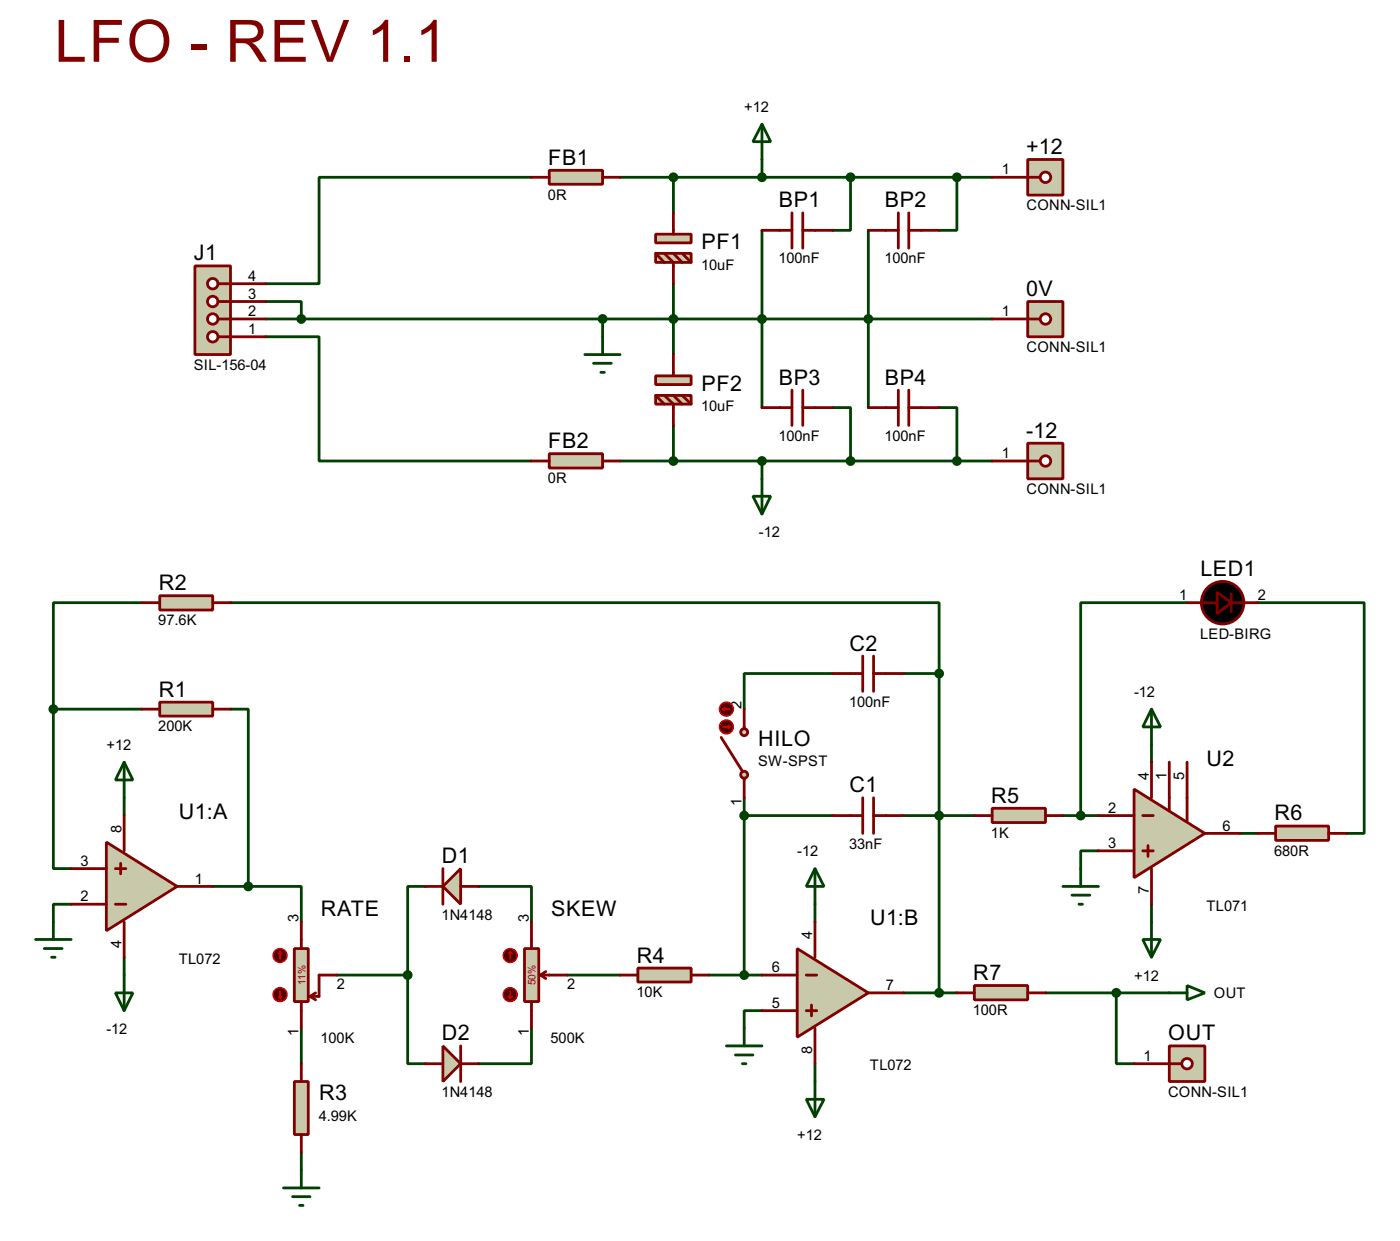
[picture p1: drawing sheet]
<svg xmlns="http://www.w3.org/2000/svg" width="201mm" height="178mm" viewBox="0 0 201 178" stroke-linecap="round" stroke-linejoin="round" font-family="sans-serif">
<g fill="none" stroke="#004000" stroke-width=".4">
<path d="M76.2 25.4h-30.4v15.3h-7.7M88.9 25.4h53.4M96.6 25.4v5.1M109.3 22.9v2.5M109.3 33v25.4M122 25.4v7.6h-2.6M124.5 33v25.4M137.2 25.4v7.6h-2.5M38.1 48.3h7.7v17.8h30.4M38.1 43.2h5.1v2.5M38.1 45.7h104.2M86.4 45.7v2.6"/>
<path d="M96.6 40.7v10.1M119.4 58.4h2.6v7.7M134.7 58.4h2.5v7.7M88.9 66.1h53.4M96.6 61v5.1M109.3 66.1v2.5M20.4 86.4h-12.7v15.2M33.1 86.4h101.6v10.1M119.4 96.5h-12.7v5.1M129.6 96.5h5.1M134.7 96.5v45.8M170.2 86.4h-15.2v30.5"/>
<path d="M180.4 86.4h15.2v33h-2.5M7.7 101.6v22.9h2.5M7.7 101.6h12.7M17.8 114.3v2.6M33.1 101.6h2.5v25.4M106.7 116.9h12.7M106.7 114.3v25.4M129.6 116.9h10.1M152.4 116.9h5.1M165.1 106.7v2.5M177.8 119.4h2.6M10.2 129.6h-2.5v2.5"/>
<path d="M17.8 137.2v2.5M30.5 127h5.1M35.6 127h7.6v5.1M48.3 139.7h10.2M58.5 139.7v12.7h2.5M61 127h-2.5v12.7M68.6 127h7.6v5.1M81.3 139.7h7.6M101.6 139.7h7.7M116.9 129.6v2.5M157.5 121.9h-2.5v2.6M165.1 129.6v2.5"/>
<path d="M43.2 147.3v5.1M76.2 147.3v5.1h-7.6M109.3 144.8h-2.6v2.5M116.9 152.4v2.6M129.6 142.3h7.6M149.9 142.3h17.8M160.1 142.3v10.1h2.5M43.2 165.1v2.6"/>
</g>
<path d="M15.3 120.7l10.1 6.3-10.1 6.4z" fill="#c8c8aa" stroke="#800000" stroke-width=".4"/>
<path d="M17.8 116.9v5M10.2 129.6h5.1M10.2 124.5h5.1M16.6 129.6h1.5M16.6 124.5h1.5M17.3 123.7v1.5M17.8 132.1v5.1M25.4 127h5.1" fill="none" stroke="#800000" stroke-width=".4"/>
<path d="M114.3 135.9l10.2 6.4-10.2 6.3z" fill="#c8c8aa" stroke="#800000" stroke-width=".4"/>
<path d="M109.3 139.7h5M115.6 139.7h1.5M116.9 132.1v5.1M109.3 144.8h5M115.6 144.8h1.5M116.4 144v1.6M116.9 147.3v5.1M124.5 142.3h5.1" fill="none" stroke="#800000" stroke-width=".4"/>
<g fill="none" stroke="#004000" stroke-width=".4">
<path d="M17.8 109.2l1.3 2.6h-2.5zM17.8 109.2v5.1M5.1 134.6h5.1M6.4 135.9h2.5M7.4 137.2h.5M7.7 132.1v2.5M17.8 139.7v5.1M116.9 124.5l1.3 2.5h-2.6zM116.9 124.5v5.1M16.6 142.3h2.5l-1.3 2.5zM104.2 149.9h5.1M105.5 151.2h2.5"/>
<path d="M106.5 152.4h.5M106.7 147.3v2.6M115.6 157.5h2.6l-1.3 2.5zM116.9 155v5"/>
</g>
<path d="M22.9 100.6h7.6v2h-7.6z" fill="#c8c8aa" stroke="#800000" stroke-width=".4"/>
<path d="M20.4 101.6h2.5M30.5 101.6h2.6" fill="none" stroke="#800000" stroke-width=".4"/>
<path d="M22.9 85.4h7.6v2h-7.6z" fill="#c8c8aa" stroke="#800000" stroke-width=".4"/>
<path d="M20.4 86.4h2.5M30.5 86.4h2.6M119.4 116.9h4.3M123.7 114.3v5.1M125.3 114.3v5.1M125.3 116.9h4.3" fill="none" stroke="#800000" stroke-width=".4"/>
<g fill="#004000" stroke="#004000" stroke-width=".4">
<circle cx="7.6" cy="101.6" r=".5"/>
<circle cx="134.6" cy="116.9" r=".5"/>
</g>
<path d="M42.2 135.9h2v7.6h-2z" fill="#c8c8aa" stroke="#800000" stroke-width=".4"/>
<path d="M43.2 132.1v3.8M48.3 139.7h-2.5v3.1h-1.3M43.2 143.5v3.8M44.5 142.8l.8 .5M45.3 142.3l-.8 .5" fill="none" stroke="#800000" stroke-width=".4"/>
<circle cx="40.1" cy="136.9" r="1" fill="#400000" stroke="#f00" stroke-width=".2"/>
<path d="M40.2 136.4l-.3 .3M40.2 136.4l.2 .3M40.2 136.4v1" fill="none" stroke="#f00" stroke-width=".2"/>
<circle cx="40.1" cy="142.5" r="1" fill="#400000" stroke="#f00" stroke-width=".2"/>
<path d="M39.9 142.8l.3 .2M40.2 142v1M40.4 142.8l-.2 .2" fill="none" stroke="#f00" stroke-width=".2"/>
<circle cx="35.6" cy="127" r=".5" fill="#004000" stroke="#004000" stroke-width=".4"/>
<path d="M42.2 155h2v7.6h-2z" fill="#c8c8aa" stroke="#800000" stroke-width=".4"/>
<path d="M43.2 152.4v2.6M43.2 162.6v2.5" fill="none" stroke="#800000" stroke-width=".4"/>
<path d="M40.7 170.2h5.1M42 171.5h2.5M43 172.7h.5M43.2 167.7v2.5" fill="none" stroke="#004000" stroke-width=".4"/>
<path d="M63.5 127l2.6-2.5v5.1z" fill="#c8c8aa" stroke="#800000" stroke-width=".4"/>
<path d="M61 127h2.5M63.5 124.5v5.1M66.1 127h2.5" fill="none" stroke="#800000" stroke-width=".4"/>
<path d="M63.5 149.9l2.6 2.5-2.6 2.6z" fill="#c8c8aa" stroke="#800000" stroke-width=".4"/>
<path d="M61 152.4h2.5M66.1 149.9v5.1M66.1 152.4h2.5" fill="none" stroke="#800000" stroke-width=".4"/>
<circle cx="58.4" cy="139.7" r=".5" fill="#004000" stroke="#004000" stroke-width=".4"/>
<path d="M75.2 135.9h2.1v7.6h-2.1z" fill="#c8c8aa" stroke="#800000" stroke-width=".4"/>
<path d="M76.2 132.1v3.8M77.5 139.7l.8 .5M77.5 139.7h3.8M78.3 139.2l-.8 .5M76.2 143.5v3.8" fill="none" stroke="#800000" stroke-width=".4"/>
<circle cx="73.1" cy="136.9" r="1" fill="#400000" stroke="#f00" stroke-width=".2"/>
<path d="M73.2 136.4l-.3 .3M73.2 136.4l.3 .3M73.2 136.4v1" fill="none" stroke="#f00" stroke-width=".2"/>
<circle cx="73.1" cy="142.5" r="1" fill="#400000" stroke="#f00" stroke-width=".2"/>
<path d="M72.9 142.8l.3 .2M73.2 142v1M73.5 142.8l-.3 .2" fill="none" stroke="#f00" stroke-width=".2"/>
<path d="M91.5 138.7h7.6v2h-7.6z" fill="#c8c8aa" stroke="#800000" stroke-width=".4"/>
<path d="M88.9 139.7h2.6M99.1 139.7h2.5" fill="none" stroke="#800000" stroke-width=".4"/>
<circle cx="106.7" cy="139.7" r=".5" fill="#004000" stroke="#004000" stroke-width=".4"/>
<path d="M162.6 113.1l10.2 6.3-10.2 6.4z" fill="#c8c8aa" stroke="#800000" stroke-width=".4"/>
<path d="M157.5 116.9h5.1M163.9 116.9h1.5M165.1 109.2v5.1M167.7 109.2v6.9M170.2 109.2v8.4M172.8 119.4h5M157.5 121.9h5.1M163.9 121.9h1.5M164.6 121.2v1.5M165.1 124.5v5.1" fill="none" stroke="#800000" stroke-width=".4"/>
<path d="M142.3 115.8h7.6v2.1h-7.6z" fill="#c8c8aa" stroke="#800000" stroke-width=".4"/>
<path d="M139.7 116.9h2.6M149.9 116.9h2.5" fill="none" stroke="#800000" stroke-width=".4"/>
<path d="M165.1 101.6l1.3 2.6h-2.5zM165.1 101.6v5.1M152.4 127h5.1M153.7 128.3h2.6M154.7 129.6h.5M155 124.5v2.5M163.9 134.6h2.5l-1.3 2.6zM165.1 132.1v5.1" fill="none" stroke="#004000" stroke-width=".4"/>
<path d="M182.9 118.4h7.6v2h-7.6z" fill="#c8c8aa" stroke="#800000" stroke-width=".4"/>
<path d="M170.2 86.4h4.3M176.6 85.1v2.6M176.6 86.4h3.8M180.4 119.4h2.5M190.5 119.4h2.6" fill="none" stroke="#800000" stroke-width=".4"/>
<g fill="#000" stroke="#800000" stroke-width=".4">
<path d="M174.5 84.9l2.1 1.5-2.1 1.5z"/>
<circle cx="175.3" cy="86.4" r="3.1"/>
</g>
<circle cx="154.9" cy="116.9" r=".5" fill="#004000" stroke="#004000" stroke-width=".4"/>
<path d="M139.7 141.2h7.7v2.1h-7.7z" fill="#c8c8aa" stroke="#800000" stroke-width=".4"/>
<path d="M137.2 142.3h2.5M147.4 142.3h2.5" fill="none" stroke="#800000" stroke-width=".4"/>
<circle cx="134.6" cy="142.3" r=".5" fill="#004000" stroke="#004000" stroke-width=".4"/>
<path d="M109.3 17.8l1.2 2.5h-2.5zM109.3 17.8v5.1M83.9 50.8h5M85.1 52.1h2.6M86.2 53.4h.5M86.4 48.3v2.5M108 71.1h2.5l-1.2 2.6zM109.3 68.6v5.1M167.7 142.3h2.5M170.2 141.2l2.6 1.1-2.6 1z" fill="none" stroke="#004000" stroke-width=".4"/>
<path d="M78.8 24.4h7.6v2h-7.6z" fill="#c8c8aa" stroke="#800000" stroke-width=".4"/>
<path d="M76.2 25.4h2.6M86.4 25.4h2.5" fill="none" stroke="#800000" stroke-width=".4"/>
<path d="M78.8 65h7.6v2.1h-7.6z" fill="#c8c8aa" stroke="#800000" stroke-width=".4"/>
<path d="M76.2 66.1h2.6M86.4 66.1h2.5" fill="none" stroke="#800000" stroke-width=".4"/>
<path d="M28 38.1h5.1v12.7h-5.1z" fill="#c8c8aa" stroke="#800000" stroke-width=".4"/>
<path d="M31.3 48.3h1.8" fill="none" stroke="#800000" stroke-width=".4"/>
<circle cx="30.5" cy="45.7" r=".75" fill="#feffff" stroke="#800000" stroke-width=".4"/>
<path d="M31.3 45.7h1.8" fill="none" stroke="#800000" stroke-width=".4"/>
<circle cx="30.5" cy="43.2" r=".75" fill="#feffff" stroke="#800000" stroke-width=".4"/>
<path d="M31.3 43.2h1.8" fill="none" stroke="#800000" stroke-width=".4"/>
<circle cx="30.5" cy="40.7" r=".75" fill="#feffff" stroke="#800000" stroke-width=".4"/>
<path d="M31.3 40.7h1.8" fill="none" stroke="#800000" stroke-width=".4"/>
<circle cx="30.5" cy="48.3" r=".75" fill="#feffff" stroke="#800000" stroke-width=".4"/>
<path d="M33.1 48.3h5M33.1 45.7h5M33.1 43.2h5M33.1 40.7h5" fill="none" stroke="#800000" stroke-width=".4"/>
<circle cx="43.2" cy="45.7" r=".5" fill="#004000" stroke="#004000" stroke-width=".4"/>
<g fill="#c8c8aa" stroke="#800000" stroke-width=".4">
<path d="M94 33.6h5.1v1.2h-5.1z"/>
<path d="M94 36.3h5.1v1.3h-5.1z"/>
</g>
<path d="M94 36.3l1.3 1.3M95.3 36.3l1.3 1.3v3.1M96.6 30.5v3.1M96.6 36.3l1.2 1.3M97.8 36.3l1.3 1.3" fill="none" stroke="#800000" stroke-width=".4"/>
<g fill="#004000" stroke="#004000" stroke-width=".4">
<circle cx="96.5" cy="25.4" r=".5"/>
<circle cx="96.5" cy="45.7" r=".5"/>
</g>
<g fill="#c8c8aa" stroke="#800000" stroke-width=".4">
<path d="M94 53.9h5.1v1.2h-5.1z"/>
<path d="M94 56.7h5.1v1.2h-5.1z"/>
</g>
<g fill="none" stroke="#800000" stroke-width=".4">
<path d="M109.3 33h4.3M113.6 30.5v5.1M115.1 30.5v5.1M115.1 33h4.3M124.5 33h4.3M128.8 30.5v5.1M130.3 33h4.4M130.3 30.5v5.1M94 56.7l1.3 1.2M95.3 56.7l1.3 1.2v3.1M96.6 50.8v3.1M96.6 56.7l1.2 1.2"/>
<path d="M97.8 56.7l1.3 1.2M109.3 58.4h4.3M113.6 55.9v5.1M115.1 55.9v5.1M115.1 58.4h4.3M124.5 58.4h4.3M128.8 55.9v5.1M130.3 55.9v5.1M130.3 58.4h4.4"/>
</g>
<g fill="#004000" stroke="#004000" stroke-width=".4">
<circle cx="96.5" cy="66.1" r=".5"/>
<circle cx="124.5" cy="45.7" r=".5"/>
<circle cx="109.2" cy="45.7" r=".5"/>
<circle cx="109.2" cy="25.4" r=".5"/>
<circle cx="121.9" cy="25.4" r=".5"/>
<circle cx="137.2" cy="25.4" r=".5"/>
<circle cx="137.2" cy="66.1" r=".5"/>
<circle cx="109.2" cy="66.1" r=".5"/>
<circle cx="121.9" cy="66.1" r=".5"/>
<circle cx="86.4" cy="45.7" r=".5"/>
</g>
<g fill="#c8c8aa" stroke="#800000" stroke-width=".4">
<circle cx="106.7" cy="104.9" r=".5"/>
<circle cx="106.7" cy="111" r=".5"/>
</g>
<path d="M103.4 105.7l3.1 4.8M106.7 101.6v2.8M106.7 111.5v2.8" fill="none" stroke="#800000" stroke-width=".4"/>
<circle cx="104.1" cy="104.2" r="1" fill="#400000" stroke="#f00" stroke-width=".2"/>
<path d="M103.7 104.2h1M104.4 103.9l.3 .3M104.7 104.2l-.3 .2" fill="none" stroke="#f00" stroke-width=".2"/>
<circle cx="104.1" cy="101.6" r="1" fill="#400000" stroke="#f00" stroke-width=".2"/>
<path d="M103.7 101.6l.2 .3M103.7 101.6h1M103.9 101.4l-.2 .2" fill="none" stroke="#f00" stroke-width=".2"/>
<path d="M119.4 96.5h4.3M123.7 94v5.1M125.3 94v5.1M125.3 96.5h4.3" fill="none" stroke="#800000" stroke-width=".4"/>
<circle cx="134.6" cy="96.5" r=".5" fill="#004000" stroke="#004000" stroke-width=".4"/>
<path d="M167.7 149.9h5.1v5.1h-5.1z" fill="#c8c8aa" stroke="#800000" stroke-width=".4"/>
<path d="M167.7 152.4h1.8" fill="none" stroke="#800000" stroke-width=".4"/>
<circle cx="170.2" cy="152.4" r=".75" fill="#feffff" stroke="#800000" stroke-width=".4"/>
<path d="M162.6 152.4h5.1" fill="none" stroke="#800000" stroke-width=".4"/>
<circle cx="160" cy="142.3" r=".5" fill="#004000" stroke="#004000" stroke-width=".4"/>
<path d="M147.4 43.2h5v5.1h-5z" fill="#c8c8aa" stroke="#800000" stroke-width=".4"/>
<path d="M147.4 45.7h1.7" fill="none" stroke="#800000" stroke-width=".4"/>
<circle cx="149.9" cy="45.7" r=".75" fill="#feffff" stroke="#800000" stroke-width=".4"/>
<path d="M142.3 45.7h5.1" fill="none" stroke="#800000" stroke-width=".4"/>
<path d="M147.4 22.9h5v5.1h-5z" fill="#c8c8aa" stroke="#800000" stroke-width=".4"/>
<path d="M147.4 25.4h1.7" fill="none" stroke="#800000" stroke-width=".4"/>
<circle cx="149.9" cy="25.4" r=".75" fill="#feffff" stroke="#800000" stroke-width=".4"/>
<path d="M142.3 25.4h5.1" fill="none" stroke="#800000" stroke-width=".4"/>
<path d="M147.4 63.5h5v5.1h-5z" fill="#c8c8aa" stroke="#800000" stroke-width=".4"/>
<path d="M147.4 66.1h1.7" fill="none" stroke="#800000" stroke-width=".4"/>
<circle cx="149.9" cy="66.1" r=".75" fill="#feffff" stroke="#800000" stroke-width=".4"/>
<path d="M142.3 66.1h5.1" fill="none" stroke="#800000" stroke-width=".4"/>
<circle cx="106.7" cy="116.9" r=".5" fill="#004000" stroke="#004000" stroke-width=".4"/>
<text font-size="9.4" fill="#800000" x="7.8" y="8.8">LFO - REV 1.1</text>
<g font-size="3.5">
<text x="78.6" y="23.6">FB1</text>
<text x="147.2" y="22">+12</text>
<text x="111.7" y="29.7">BP1</text>
<text x="126.9" y="29.7">BP2</text>
<text x="100.6" y="35.7">PF1</text>
<text x="27.8" y="37.3">J1</text>
<text x="147.2" y="42.4">0V</text>
<text x="100.6" y="56.1">PF2</text>
<text x="111.7" y="55.1">BP3</text>
<text x="126.9" y="55.1">BP4</text>
<text x="78.6" y="64.2">FB2</text>
<text x="147.2" y="62.7">-12</text>
<text x="172.1" y="82.5">LED1</text>
<text x="22.8" y="84.6">R2</text>
<text x="121.8" y="93.2">C2</text>
<text x="22.8" y="99.8">R1</text>
<text x="108.7" y="106.9">HILO</text>
<text x="121.8" y="113.5">C1</text>
<text x="173" y="109.7">U2</text>
<text x="25.7" y="117.3">U1:A</text>
<text x="142.1" y="115">R5</text>
<text x="182.8" y="117.6">R6</text>
<text x="63.4" y="123.7">D1</text>
<text x="46" y="131.3">RATE</text>
<text x="79" y="131.3">SKEW</text>
<text x="91.3" y="137.9">R4</text>
<text x="124.8" y="132.6">U1:B</text>
<text x="139.6" y="140.4">R7</text>
<text x="63.4" y="149.1">D2</text>
<text x="167.5" y="149.1">OUT</text>
<text x="45.8" y="157.7">R3</text>
</g>
<g font-size="2.4">
<text x="106.7" y="16.1">+12</text>
<text x="78.6" y="28.6">0R</text>
<text x="143.7" y="25">1</text>
<text x="147.2" y="30.2">CONN-SIL1</text>
<text x="35.6" y="40.2">4</text>
<text x="100.6" y="38.6">10uF</text>
<text x="111.6" y="37.7">100nF</text>
<text x="126.8" y="37.7">100nF</text>
<text x="35.6" y="47.9">1</text>
<text x="35.6" y="45.3">2</text>
<text x="35.6" y="42.8">3</text>
<text x="143.7" y="45.3">1</text>
<text x="27.8" y="53">SIL-156-04</text>
<text x="147.2" y="50.4">CONN-SIL1</text>
<text x="100.6" y="58.9">10uF</text>
<text x="111.6" y="63.1">100nF</text>
<text x="126.8" y="63.1">100nF</text>
<text x="143.7" y="65.6">1</text>
<text x="78.6" y="69.3">0R</text>
<text x="147.2" y="70.8">CONN-SIL1</text>
<text x="108.8" y="77">-12</text>
<text x="22.7" y="89.6">97.6K</text>
<text x="169.1" y="86">1</text>
<text x="180.4" y="86">2</text>
<text x="172.1" y="91.6">LED-BIRG</text>
<text x="106.3" y="101.6" transform="rotate(-90 106.3 101.6)">2</text>
<text x="121.8" y="101.2">100nF</text>
<text x="162.6" y="99.9">-12</text>
<text x="15.3" y="107.5">+12</text>
<text x="22.7" y="104.8">200K</text>
<text x="108.7" y="109.8">SW-SPST</text>
<text x="164.7" y="111.8" transform="rotate(-90 164.7 111.8)">4</text>
<text x="167.3" y="111.7" transform="rotate(-90 167.3 111.7)">1</text>
<text x="169.8" y="111.8" transform="rotate(-90 169.8 111.8)">5</text>
<text x="17.4" y="119.4" transform="rotate(-90 17.4 119.4)">8</text>
<text x="106.3" y="115.5" transform="rotate(-90 106.3 115.5)">1</text>
<text x="158.9" y="116.5">2</text>
<text x="175.3" y="119">6</text>
<text x="11.6" y="124.1">3</text>
<text x="114.3" y="122.7">-12</text>
<text x="121.8" y="121.6">33nF</text>
<text x="142.1" y="120.1">1K</text>
<text x="158.9" y="121.5">3</text>
<text x="182.7" y="122.6">680R</text>
<text x="11.6" y="129.2">2</text>
<text x="28" y="126.6">1</text>
<text x="63.3" y="131.8">1N4148</text>
<text x="164.7" y="128.2" transform="rotate(-90 164.7 128.2)">7</text>
<text x="173" y="130.5">TL071</text>
<text x="17.4" y="135.8" transform="rotate(-90 17.4 135.8)">4</text>
<text x="42.8" y="132.1" transform="rotate(-90 42.8 132.1)">3</text>
<text x="75.8" y="132.1" transform="rotate(-90 75.8 132.1)">3</text>
<text x="116.5" y="134.6" transform="rotate(-90 116.5 134.6)">4</text>
<text x="25.6" y="138.1">TL072</text>
<text x="48.3" y="141.7">2</text>
<text x="81.3" y="141.7">2</text>
<text x="91.3" y="142.9">10K</text>
<text x="110.7" y="139.3">6</text>
<text x="127" y="141.9">7</text>
<text x="162.6" y="140.5">+12</text>
<text x="174" y="143.1">OUT</text>
<text x="15.3" y="148.1">-12</text>
<text x="42.8" y="148.5" transform="rotate(-90 42.8 148.5)">1</text>
<text x="45.9" y="149.5">100K</text>
<text x="75.8" y="148.5" transform="rotate(-90 75.8 148.5)">1</text>
<text x="79" y="149.5">500K</text>
<text x="110.7" y="144.4">5</text>
<text x="139.5" y="145.5">100R</text>
<text x="116.5" y="151" transform="rotate(-90 116.5 151)">8</text>
<text x="124.7" y="153.4">TL072</text>
<text x="164" y="152">1</text>
<text x="45.7" y="160.6">4.99K</text>
<text x="63.3" y="157.2">1N4148</text>
<text x="167.5" y="157.2">CONN-SIL1</text>
<text x="114.3" y="163.4">+12</text>
</g>
<g font-size="1.7" fill="#c00000">
<text x="43.8" y="141.1" transform="rotate(-90 43.8 141.1)">11%</text>
<text x="76.8" y="141.1" transform="rotate(-90 76.8 141.1)">50%</text>
</g>
</svg>
